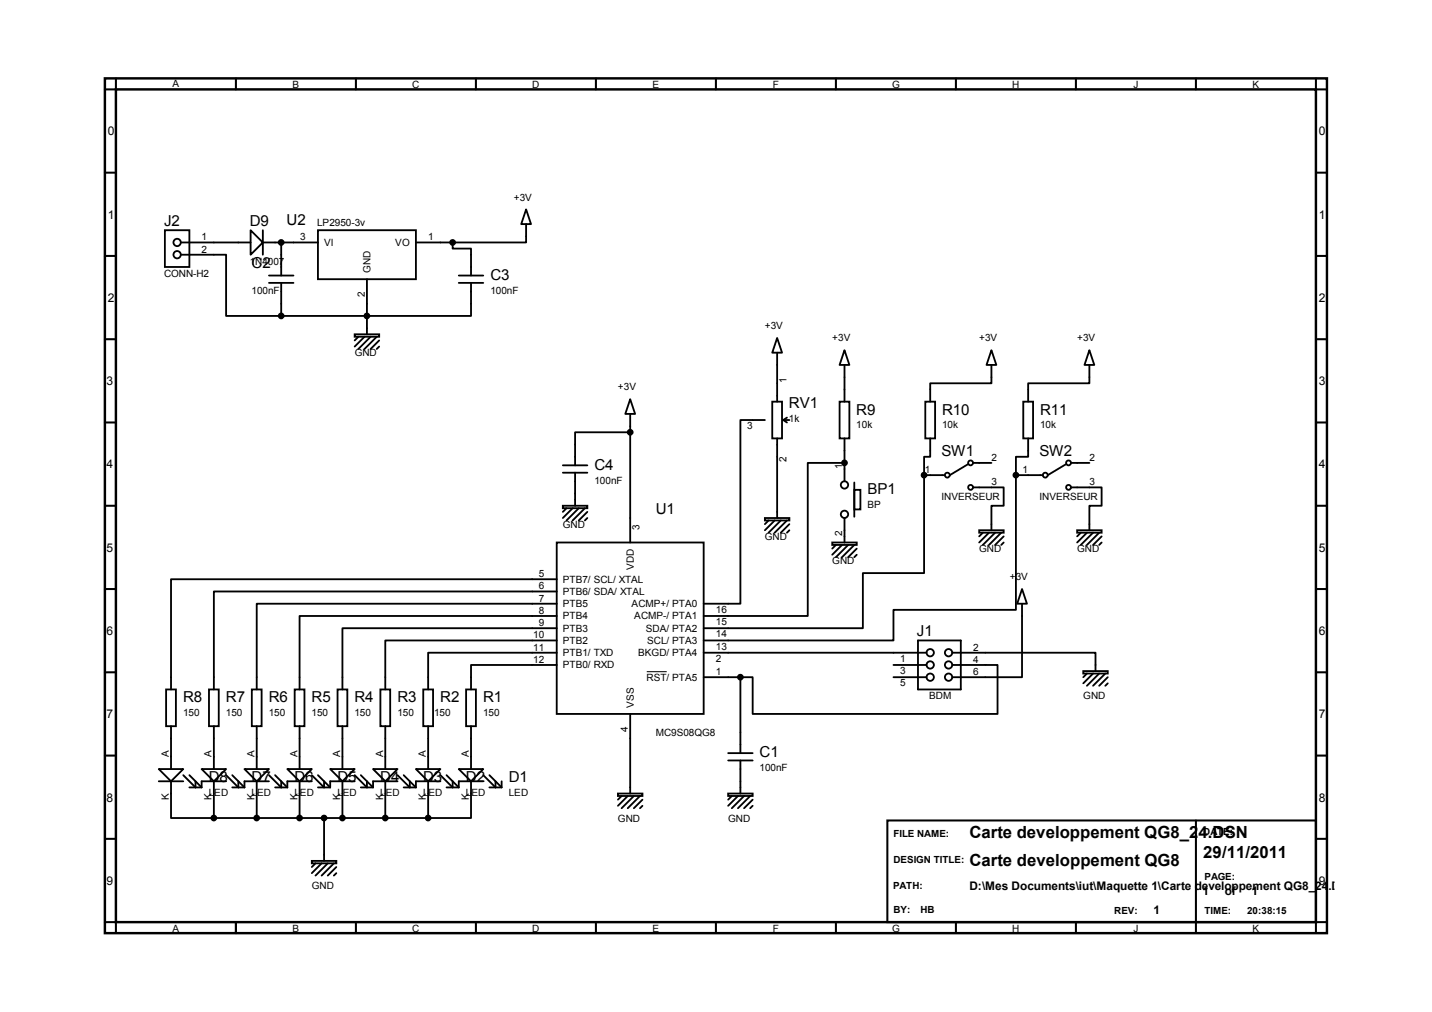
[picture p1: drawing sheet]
<svg xmlns="http://www.w3.org/2000/svg" width="297mm" height="210mm" viewBox="0 0 297 210" stroke-linecap="round" stroke-linejoin="round" font-family="sans-serif">
<path d="M21.8 16.3h253.4v177.2h-253.4zM24 18.5h249v172.8h-249z" fill="none" stroke="#000" stroke-width=".51"/>
<g fill="none" stroke="#000" stroke-width=".42">
<path d="M24 16.3v2.2h-2.2M48.9 16.3v2.2M73.8 16.3v2.2M98.7 16.3v2.2M123.6 16.3v2.2M148.5 16.3v2.2M173.4 16.3v2.2M198.3 16.3v2.2M223.2 16.3v2.2M248.1 16.3v2.2M273 16.3v2.2h2.2M21.8 35.8h2.2"/>
<path d="M273 35.8h2.2M21.8 53.1h2.2M273 53.1h2.2M21.8 70.4h2.2M273 70.4h2.2M21.8 87.6h2.2M273 87.6h2.2M21.8 104.9h2.2M273 104.9h2.2M21.8 122.2h2.2M21.8 139.4h2.2M273 122.2h2.2"/>
<path d="M273 139.4h2.2M21.8 156.7h2.2M273 156.7h2.2M21.8 174h2.2M184.1 170.2h88.9v21.1h-88.9zM248.1 170.2v23.3M273 174h2.2M21.8 191.3h2.2v2.2M48.9 191.3v2.2M73.8 191.3v2.2M98.7 191.3v2.2M123.6 191.3v2.2"/>
<path d="M148.5 191.3v2.2M173.4 191.3v2.2M198.3 191.3v2.2M223.2 191.3v2.2M275.2 191.3h-2.2v2.2"/>
</g>
<g fill="none" stroke="#000" stroke-width=".38">
<path d="M34.2 47.8h5.1v7.6h-5.1zM37.5 52.8h9.4v12.7h11.4M37.5 50.3h14.5M52 47.8l2.5 2.5-2.5 2.5zM54.5 50.3h11.5M54.5 47.8v5M55.8 57.1h5.1M55.8 58.7h5.1M58.3 50.3v6.8M58.3 58.7v6.8M66 47.8h20.3v10.1h-20.3zM76.1 57.9v11.4"/>
<path d="M86.3 50.3h7.6M93.9 50.3v1.3h3.8v5.5M95.2 57.1h5M95.2 58.7h5M97.7 58.7v6.8h-39.4M109.1 43.4l1 3.1h-2zM109.1 46.5v3.8h-15.2M73.6 69.3h5.1v.5h-5.1zM74.3 69.8l-.7 .8M75.6 69.8l-2 2.1M76.9 69.8l-2.6 2.6M78.1 69.8l-2.5 2.6"/>
<path d="M78.7 70.6l-1.8 1.8M78.7 71.9l-.6 .5M161.2 70.1l1 3.1h-2zM161.2 73.2v10.1M175.2 72.6l1 3.1h-2zM175.2 75.7v7.6M205.7 72.6l1 3.1h-2.1zM205.7 75.7v3.8h-12.7v3.8M226 72.6l1 3.1h-2zM226 75.7v3.8h-12.7v3.8M116.8 96.5h5M116.8 98h5"/>
<path d="M119.3 98v6.9M130.7 82.8l1 3.1h-2zM130.7 89.7h-11.4v6.8M130.7 85.9v26.6M158.7 87.1h-5.1v38.1h-7.6M160.2 83.3h2v7.6h-2zM161.2 90.9v16.5M162.5 87.1l.7 .5M162.5 87.1h1.2M163.2 86.6l-.7 .5M174.2 83.3h2v7.6h-2zM175.2 96h-7.6v31.8h-21.6"/>
<path d="M175.2 90.9v8.9M191.7 98.6v20.3h-12.7v11.4h-33M191.7 98.6h4.3M191.9 83.3h2.1v7.6h-2.1zM193 90.9v3.8h-1.3v3.9M200.8 96.3l-3.8 2.3M201.8 96h3.9M210.7 98.6v27.9h-25.4v6.3h-39.3M210.7 98.6h5.6M212.3 83.3h2v7.6h-2zM213.3 90.9v3.8h-2.6v3.9M221.1 96.3l-3.8 2.3"/>
<path d="M222.2 96h3.8M115.5 112.5h30.5v35.6h-30.5zM116.8 104.9h5v.5h-5zM117.5 105.4l-.7 .8M118.8 105.4l-2 2M120.1 105.4l-2.6 2.5M121.3 105.4l-2.5 2.5M121.8 106.2l-1.7 1.7M121.8 107.4l-.5 .5M158.7 107.4h5v.5h-5zM159.4 107.9l-.7 .8M160.7 107.9l-2 2.1"/>
<path d="M162 107.9l-2.6 2.6M163.2 107.9l-2.5 2.6M163.7 108.7l-1.7 1.8M163.7 110l-.5 .5M172.6 112.5h5.1v.5h-5.1zM173.4 113l-.8 .8M174.7 113l-2.1 2.1M175.2 107.4v5.1M175.9 113l-2.5 2.6M177.2 101.6h1.3v4.1h-1.3zM177.2 100.1v7.1M177.2 113l-2.5 2.6"/>
<path d="M177.7 113.8l-1.8 1.8M177.7 115.1l-.5 .5M201.8 101.1h6.4v3.8h-2.5v5.1M203.1 110h5.1v.5h-5.1zM203.9 110.5l-.8 .8M205.1 110.5l-2 2M206.4 110.5l-2.5 2.5M207.7 110.5l-2.6 2.5M208.2 111.3l-1.8 1.7M208.2 112.5l-.5 .5M222.2 101.1h6.3v3.8h-2.5v5.1M223.4 110h5.1v.5h-5.1z"/>
<path d="M224.2 110.5l-.8 .8M225.5 110.5l-2.1 2M226.7 110.5l-2.5 2.5M228 110.5l-2.5 2.5M228.5 111.3l-1.8 1.7M228.5 112.5l-.5 .5M115.5 137.9h-17.8v5.1M115.5 135.4h-26.7v7.6M115.5 132.8h-35.6v10.2M115.5 130.3h-44.5v12.7M115.5 127.8h-53.4v15.2M115.5 125.2h-62.2v17.8"/>
<path d="M115.5 122.7h-71.1v20.3M115.5 120.1h-80v22.9M146 135.4h46.2M185.3 137.9h6.9M190.4 132.8h8.9v10.2h-8.9zM197.5 135.4h29.7v3.8M197.5 137.9h9.4v10.2h-50.8v-7.6h-2.5M212 122.2l1 3h-2zM212 125.2v15.3h-14.5M224.7 139.2h5.1v.5h-5.1zM225.5 139.7l-.8 .8M226.7 139.7l-2 2"/>
<path d="M228 139.7l-2.5 2.5M229.3 139.7l-2.6 2.5M32.9 159.5h5.1l-2.5 2.6zM34.5 143h2v7.6h-2zM35.5 150.6v8.9M41.8 159.5h5.1l-2.5 2.6zM43.3 143h2.1v7.6h-2.1zM44.4 150.6v8.9M50.7 159.5h5.1l-2.5 2.6zM52.2 143h2.1v7.6h-2.1zM53.3 150.6v8.9M59.6 159.5h5.1l-2.6 2.6z"/>
<path d="M61.1 143h2.1v7.6h-2.1zM62.1 150.6v8.9M68.5 159.5h5.1l-2.6 2.6zM70 143h2v7.6h-2zM71 150.6v8.9M77.4 159.5h5.1l-2.6 2.6zM78.9 143h2v7.6h-2zM79.9 150.6v8.9M86.3 159.5h5.1l-2.6 2.6zM87.8 143h2v7.6h-2zM88.8 150.6v8.9M95.2 159.5h5l-2.5 2.6z"/>
<path d="M96.7 143h2v7.6h-2zM97.7 150.6v8.9M130.7 148.1v16.5M146 140.5h7.6M151 156.2h5.1M151 157.7h5.1M153.6 140.5v15.7M153.6 157.7v6.9M185.3 140.5h6.9M229.8 140.5l-1.8 1.7M229.8 141.7l-.5 .5M32.9 162.1h5.1"/>
<path d="M35.5 162.1v7.6h8.9M38 160.8l2.6 2.5v-1.2M39.3 163.3h2.5M39.3 160.8l2.5 2.5M44.4 162.1v7.6M44.4 169.7h44.4M46.9 162.1h-5.1v1.2M46.9 160.8l2.5 2.5v-1.2M48.2 163.3h2.5M48.2 160.8l2.5 2.5M53.3 162.1v7.6M55.8 160.8l2.5 2.5v-1.2"/>
<path d="M55.8 162.1h-5.1v1.2M57.1 163.3h2.5M57.1 160.8l2.5 2.5M62.1 162.1v7.6M64.7 178.6h5.1v.5h-5.1zM64.7 160.8l2.5 2.5v-1.2M64.7 162.1h-5.1v1.2M65.4 179.1l-.7 .7M66 163.3h2.5M66 160.8l2.5 2.5M66.7 179.1l-2 2M67.2 169.7v8.9"/>
<path d="M68 179.1l-2.6 2.5M69.3 179.1l-2.6 2.5M69.8 179.8l-1.8 1.8M71 162.1v7.6M73.6 160.8l2.5 2.5v-1.2M73.6 162.1h-5.1v1.2M74.8 163.3h2.6M74.8 160.8l2.6 2.5M79.9 162.1v7.6M82.5 162.1h-5.1v1.2M82.5 160.8l2.5 2.5v-1.2M83.7 163.3h2.6"/>
<path d="M83.7 160.8l2.6 2.5M88.8 162.1v7.6M91.4 162.1h-5.1v1.2M91.4 160.8l2.5 2.5v-1.2M92.6 163.3h2.6M92.6 160.8l2.6 2.5M97.7 162.1v7.6h-8.9M100.2 162.1h-5v1.2M100.2 160.8l2.6 2.5v-1.2M101.5 160.8l2.6 2.5M101.5 163.3h2.6M104.1 162.1v1.2"/>
<path d="M128.2 164.6h5.1v.5h-5.1zM128.9 165.1l-.7 .8M130.2 165.1l-2 2M131.5 165.1l-2.6 2.5M132.8 165.1l-2.6 2.5M133.3 165.9l-1.8 1.7M133.3 167.1l-.5 .5M151 164.6h5.1v.5h-5.1zM151.8 165.1l-.8 .8M153.1 165.1l-2.1 2M154.3 165.1l-2.5 2.5M155.6 165.1l-2.5 2.5"/>
<path d="M156.1 165.9l-1.8 1.7M156.1 167.1l-.5 .5M69.8 181.1l-.5 .5"/>
<circle cx="36.7" cy="50.3" r=".76"/>
<circle cx="36.7" cy="52.8" r=".76"/>
<circle cx="58.3" cy="50.3" r=".51"/>
<circle cx="93.9" cy="50.3" r=".51"/>
<circle cx="58.3" cy="65.5" r=".51"/>
<circle cx="76.1" cy="65.5" r=".51"/>
<circle cx="130.7" cy="89.7" r=".51"/>
<circle cx="175.2" cy="96" r=".51"/>
<circle cx="191.7" cy="98.5" r=".51"/>
<circle cx="196.5" cy="98.5" r=".51"/>
<circle cx="201.3" cy="96" r=".51"/>
<circle cx="210.7" cy="98.5" r=".51"/>
<circle cx="216.8" cy="98.5" r=".51"/>
<circle cx="221.7" cy="96" r=".51"/>
<circle cx="175.2" cy="106.7" r=".76"/>
<circle cx="175.2" cy="100.6" r=".76"/>
<circle cx="201.3" cy="101.1" r=".51"/>
<circle cx="221.7" cy="101.1" r=".51"/>
<circle cx="193" cy="137.9" r=".76"/>
<circle cx="193" cy="135.4" r=".76"/>
<circle cx="196.8" cy="137.9" r=".76"/>
<circle cx="196.8" cy="135.4" r=".76"/>
<circle cx="153.6" cy="140.5" r=".51"/>
<circle cx="193" cy="140.5" r=".76"/>
<circle cx="196.8" cy="140.5" r=".76"/>
<circle cx="44.4" cy="169.7" r=".51"/>
<circle cx="53.3" cy="169.7" r=".51"/>
<circle cx="62.1" cy="169.7" r=".51"/>
<circle cx="67.2" cy="169.7" r=".51"/>
<circle cx="71" cy="169.7" r=".51"/>
<circle cx="79.9" cy="169.7" r=".51"/>
<circle cx="88.8" cy="169.7" r=".51"/>
</g>
<path d="M134.2 139.3h4.1" fill="none" stroke="#000" stroke-width=".21"/>
<g fill="#000">
<circle cx="58.3" cy="50.3" r=".51"/>
<circle cx="93.9" cy="50.3" r=".51"/>
<circle cx="58.3" cy="65.5" r=".51"/>
<circle cx="76.1" cy="65.5" r=".51"/>
<circle cx="130.7" cy="89.7" r=".51"/>
<circle cx="175.2" cy="96" r=".51"/>
<circle cx="191.7" cy="98.5" r=".51"/>
<circle cx="210.7" cy="98.5" r=".51"/>
<circle cx="153.6" cy="140.5" r=".51"/>
<circle cx="44.4" cy="169.7" r=".51"/>
<circle cx="53.3" cy="169.7" r=".51"/>
<circle cx="62.1" cy="169.7" r=".51"/>
<circle cx="67.2" cy="169.7" r=".51"/>
<circle cx="71" cy="169.7" r=".51"/>
<circle cx="79.9" cy="169.7" r=".51"/>
<circle cx="88.8" cy="169.7" r=".51"/>
</g>
<g font-size="3.5">
<text x="201.1" y="173.8">Carte developpement QG8_24.DSN</text>
<text x="201.1" y="179.6">Carte developpement QG8</text>
<text x="249.6" y="177.9">29/11/2011</text>
</g>
<g font-size="3.1">
<text x="34" y="46.9">J2</text>
<text x="51.8" y="46.9">D9</text>
<text x="59.4" y="46.6">U2</text>
<text x="52.2" y="55.5">C2</text>
<text x="101.7" y="58">C3</text>
<text x="163.7" y="84.7">RV1</text>
<text x="177.6" y="86">R9</text>
<text x="195.4" y="86">R10</text>
<text x="215.7" y="86">R11</text>
<text x="195.3" y="94.7">SW1</text>
<text x="215.6" y="94.7">SW2</text>
<text x="123.3" y="97.4">C4</text>
<text x="136" y="106.6">U1</text>
<text x="179.9" y="102.5">BP1</text>
<text x="190.2" y="132">J1</text>
<text x="38" y="145.6">R8</text>
<text x="46.9" y="145.6">R7</text>
<text x="55.7" y="145.6">R6</text>
<text x="64.6" y="145.6">R5</text>
<text x="73.5" y="145.6">R4</text>
<text x="82.4" y="145.6">R3</text>
<text x="91.3" y="145.6">R2</text>
<text x="100.2" y="145.6">R1</text>
<text x="157.6" y="157.1">C1</text>
<text x="43.3" y="162.1">D8</text>
<text x="52.2" y="162.1">D7</text>
<text x="61.1" y="162.1">D6</text>
<text x="70" y="162.1">D5</text>
<text x="78.9" y="162.1">D4</text>
<text x="87.8" y="162.1">D3</text>
<text x="96.6" y="162.1">D2</text>
<text x="105.5" y="162.1">D1</text>
</g>
<g font-size="2.5">
<text x="22.3" y="28.1">0</text>
<text x="273.6" y="28.1">0</text>
<text x="22.3" y="45.3">1</text>
<text x="273.6" y="45.3">1</text>
<text x="22.3" y="62.6">2</text>
<text x="273.6" y="62.6">2</text>
<text x="22.1" y="79.9">3</text>
<text x="273.6" y="79.9">3</text>
<text x="22.1" y="97.2">4</text>
<text x="273.6" y="97.2">4</text>
<text x="22.1" y="114.4">5</text>
<text x="273.6" y="114.4">5</text>
<text x="22.1" y="131.7">6</text>
<text x="273.6" y="131.7">6</text>
<text x="22.1" y="149">7</text>
<text x="273.6" y="149">7</text>
<text x="22.1" y="166.2">8</text>
<text x="273.6" y="166.2">8</text>
<text x="22.1" y="183.5">9</text>
<text x="201.1" y="184.5">D:\Mes Documents\iut\Maquette 1\Carte developpement QG8_24.DSN</text>
<text x="249.4" y="185.5">1</text>
<text x="254" y="185.5">of</text>
<text x="259.6" y="185.5">1</text>
<text x="273.6" y="183.5">9</text>
<text x="239.3" y="189.6">1</text>
</g>
<g font-size="2.1">
<text x="35.8" y="18">A</text>
<text x="60.7" y="18.2">B</text>
<text x="85.5" y="18.2">C</text>
<text x="110.4" y="18.2">D</text>
<text x="135.4" y="18.2">E</text>
<text x="160.3" y="18.2">F</text>
<text x="185" y="18.2">G</text>
<text x="210" y="18.2">H</text>
<text x="235.1" y="18.2">J</text>
<text x="259.8" y="18.2">K</text>
<text x="106.6" y="41.6">+3V</text>
<text x="65.8" y="46.9">LP2950-3v</text>
<text x="41.8" y="49.9">1</text>
<text x="41.8" y="52.4">2</text>
<text x="62.3" y="49.9">3</text>
<text x="67.2" y="51">VI</text>
<text x="82" y="51">VO</text>
<text x="88.8" y="49.9">1</text>
<text x="34" y="57.5">CONN-H2</text>
<text x="51.8" y="54.9">1N4007</text>
<text x="76.8" y="56.6" transform="rotate(-90 76.8 56.6)">GND</text>
<text x="52.2" y="60.9">100nF</text>
<text x="75.6" y="61.6" transform="rotate(-90 75.6 61.6)">2</text>
<text x="101.7" y="60.9">100nF</text>
<text x="158.7" y="68.3">+3V</text>
<text x="172.6" y="70.8">+3V</text>
<text x="203.1" y="70.8">+3V</text>
<text x="223.4" y="70.8">+3V</text>
<text x="73.6" y="73.9">GND</text>
<text x="128.2" y="81">+3V</text>
<text x="163.1" y="79.5" transform="rotate(-90 163.1 79.5)">1</text>
<text x="155" y="89">3</text>
<text x="163.7" y="87.6">1k</text>
<text x="177.6" y="88.9">10k</text>
<text x="195.4" y="88.9">10k</text>
<text x="215.7" y="88.9">10k</text>
<text x="163.1" y="95.9" transform="rotate(-90 163.1 95.9)">2</text>
<text x="205.7" y="95.6">2</text>
<text x="226" y="95.6">2</text>
<text x="123.3" y="100.3">100nF</text>
<text x="174.7" y="97.3" transform="rotate(-90 174.7 97.3)">1</text>
<text x="191.8" y="98.1">1</text>
<text x="205.7" y="100.7">3</text>
<text x="212.1" y="98.1">1</text>
<text x="226" y="100.7">3</text>
<text x="179.9" y="105.4">BP</text>
<text x="195.3" y="103.7">INVERSEUR</text>
<text x="215.6" y="103.7">INVERSEUR</text>
<text x="116.8" y="109.4">GND</text>
<text x="132.7" y="110" transform="rotate(-90 132.7 110)">3</text>
<text x="158.7" y="112">GND</text>
<text x="174.7" y="111.1" transform="rotate(-90 174.7 111.1)">2</text>
<text x="111.8" y="119.7">5</text>
<text x="131.4" y="118.2" transform="rotate(-90 131.4 118.2)">VDD</text>
<text x="172.6" y="117.1">GND</text>
<text x="203.1" y="114.5">GND</text>
<text x="223.4" y="114.5">GND</text>
<text x="111.8" y="122.3">6</text>
<text x="111.8" y="124.8">7</text>
<text x="116.8" y="120.9">PTB7/ SCL/ XTAL</text>
<text x="116.8" y="123.4">PTB6/ SDA/ XTAL</text>
<text x="116.8" y="125.9">PTB5</text>
<text x="131" y="125.9">ACMP+/ PTA0</text>
<text x="209.5" y="120.4">+3V</text>
<text x="111.8" y="127.3">8</text>
<text x="111.8" y="129.9">9</text>
<text x="116.8" y="128.5">PTB4</text>
<text x="116.8" y="131">PTB3</text>
<text x="131.6" y="128.5">ACMP-/ PTA1</text>
<text x="134" y="131">SDA/ PTA2</text>
<text x="148.5" y="129.7">15</text>
<text x="148.5" y="127.1">16</text>
<text x="110.6" y="132.4">10</text>
<text x="110.6" y="135">11</text>
<text x="110.6" y="137.5">12</text>
<text x="116.8" y="133.6">PTB2</text>
<text x="116.8" y="136.1">PTB1/ TXD</text>
<text x="132.4" y="136.1">BKGD/ PTA4</text>
<text x="134.2" y="133.6">SCL/ PTA3</text>
<text x="148.5" y="132.2">14</text>
<text x="148.5" y="134.7">13</text>
<text x="148.5" y="137.3">2</text>
<text x="186.7" y="137.3">1</text>
<text x="201.8" y="137.5">4</text>
<text x="201.8" y="135">2</text>
<text x="116.8" y="138.6">PTB0/ RXD</text>
<text x="134.1" y="141.2">RST/ PTA5</text>
<text x="148.5" y="140">1</text>
<text x="186.7" y="139.8">3</text>
<text x="186.7" y="142.4">5</text>
<text x="201.8" y="140">6</text>
<text x="38" y="148.5">150</text>
<text x="46.9" y="148.5">150</text>
<text x="55.7" y="148.5">150</text>
<text x="64.6" y="148.5">150</text>
<text x="73.5" y="148.5">150</text>
<text x="82.4" y="148.5">150</text>
<text x="90" y="148.5">150</text>
<text x="100.2" y="148.5">150</text>
<text x="131.4" y="146.8" transform="rotate(-90 131.4 146.8)">VSS</text>
<text x="192.7" y="145.1">BDM</text>
<text x="224.7" y="145">GND</text>
<text x="130.3" y="151.8" transform="rotate(-90 130.3 151.8)">4</text>
<text x="136" y="152.7">MC9S08QG8</text>
<text x="35" y="157" transform="rotate(-90 35 157)">A</text>
<text x="43.9" y="157" transform="rotate(-90 43.9 157)">A</text>
<text x="52.8" y="157" transform="rotate(-90 52.8 157)">A</text>
<text x="61.7" y="157" transform="rotate(-90 61.7 157)">A</text>
<text x="70.6" y="157" transform="rotate(-90 70.6 157)">A</text>
<text x="79.5" y="157" transform="rotate(-90 79.5 157)">A</text>
<text x="88.3" y="157" transform="rotate(-90 88.3 157)">A</text>
<text x="97.2" y="157" transform="rotate(-90 97.2 157)">A</text>
<text x="157.6" y="159.9">100nF</text>
<text x="35" y="166" transform="rotate(-90 35 166)">K</text>
<text x="43.3" y="165">LED</text>
<text x="43.9" y="166" transform="rotate(-90 43.9 166)">K</text>
<text x="52.2" y="165">LED</text>
<text x="52.8" y="166" transform="rotate(-90 52.8 166)">K</text>
<text x="61.1" y="165">LED</text>
<text x="61.7" y="166" transform="rotate(-90 61.7 166)">K</text>
<text x="70" y="165">LED</text>
<text x="70.6" y="166" transform="rotate(-90 70.6 166)">K</text>
<text x="78.9" y="165">LED</text>
<text x="79.5" y="166" transform="rotate(-90 79.5 166)">K</text>
<text x="87.8" y="165">LED</text>
<text x="88.3" y="166" transform="rotate(-90 88.3 166)">K</text>
<text x="96.6" y="165">LED</text>
<text x="97.2" y="166" transform="rotate(-90 97.2 166)">K</text>
<text x="105.5" y="165">LED</text>
<text x="128.2" y="170.4">GND</text>
<text x="151" y="170.4">GND</text>
<text x="64.7" y="184.4">GND</text>
<text x="35.8" y="193.3">A</text>
<text x="60.7" y="193.3">B</text>
<text x="85.5" y="193.3">C</text>
<text x="110.4" y="193.3">D</text>
<text x="135.4" y="193.3">E</text>
<text x="160.3" y="193.3">F</text>
<text x="185" y="193.3">G</text>
<text x="210" y="193.3">H</text>
<text x="235.1" y="193.3">J</text>
<text x="259.8" y="193.3">K</text>
</g>
<g font-size="2">
<text x="185.3" y="173.6">FILE NAME:</text>
<text x="249.6" y="173.1">DATE:</text>
<text x="185.3" y="179.1">DESIGN TITLE:</text>
<text x="185.2" y="184.4">PATH:</text>
<text x="249.8" y="182.5">PAGE:</text>
<text x="185.3" y="189.4">BY:</text>
<text x="190.9" y="189.4">HB</text>
<text x="231.1" y="189.5">REV:</text>
<text x="249.8" y="189.5">TIME:</text>
<text x="258.7" y="189.5">20:38:15</text>
</g>
</svg>
